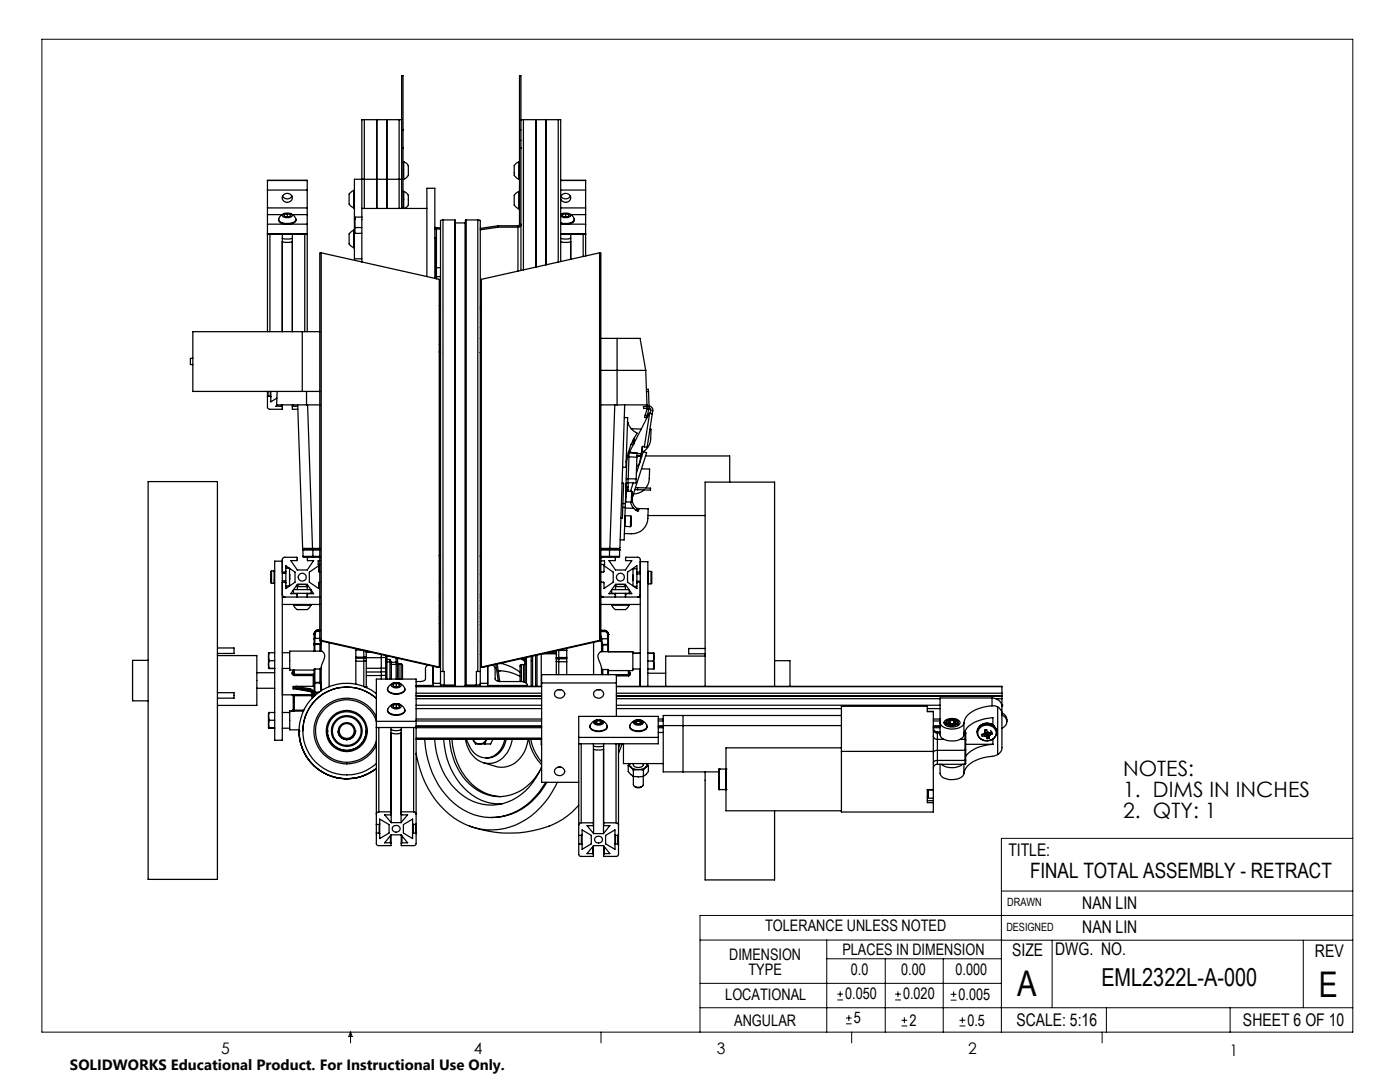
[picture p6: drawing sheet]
<svg xmlns="http://www.w3.org/2000/svg" width="279mm" height="216mm" viewBox="0 0 279 216" stroke-linecap="round" stroke-linejoin="round" font-family="sans-serif">
<g fill="none" stroke="#000" stroke-width=".2">
<path d="M8.4 7.8h261.6v198.2h-261.6zM199.8 177.8h70.2M270 167.3h-70.2v38.7M139.7 187.6h60.2M139.7 196.2h60.1M165 187.6v18.4M165 191.3h34.8M167.1 199.5h1.1M167.1 198.4h1.1M167.7 197.8v1.1M176.7 191.3v14.7M178.6 199.5h1.2"/>
<path d="M178.6 198.4h1.2M179.2 197.8v1.1M188.2 191.3v14.7M189.7 199.6h1.2M189.7 198.4h1.2M190.3 197.8v1.2M199.8 187.6h70.2M210 187.6v13.5M260.1 187.6v13.5M270 182.7h-130.3v23.3M70 206v2.1M70 206l.3 .8h-.7z"/>
<path d="M119.9 206v2.1M139.7 201.1h130.3M168.8 204.3h1.2M168.8 203.1h1.2M169.4 202.6v1.1M170 206v2.1M179.9 204.7h1.2M179.9 203.6h1.2M180.5 203v1.2M191.5 204.7h1.2M191.5 203.6h1.2M192.1 203v1.2"/>
<path d="M220 206v2.1M220.8 201.1v4.9M245.5 201.1v4.9"/>
</g>
<g fill="none" stroke="#000" stroke-width=".25">
<path d="M53.4 36v1.9M53.4 36h7.9M53.4 37.9v3.6M53.4 37.9h7.9M56.4 39.1a1.08 1.08 0 0 0 1.9 0M56.6 38.9a.93 .93 0 0 1 1.5 0 .93 .93 0 0 1-.5 1.4 .91 .91 0 0 1-1.1-.3 .91 .91 0 0 1 .1-1.1zM61.3 36v1.9M61.3 37.9v3.6M70.6 38l-.4 .2a1.08 1.08 0 0 0-.5 1.2 1.93 1.93 0 0 0 .2 1.6l.7 .5M70.6 38v3.5M70.6 38h.1M72.7 23.9h-.5v17.7"/>
<path d="M72.7 23.9h7M72.7 23.9v17.7M75.2 23.9v17.7M77.2 23.9v17.7M79.7 23.9h.5M79.7 23.9v17.7M80.2 35.8h-9.5v15.8h1.5M80.2 29.5h.2M80.2 25.9h.2M80.4 32.3h.2M80.4 35.7h.2M80.4 38.2h.2"/>
<path d="M80.6 32.3l.3 .1a1.25 1.25 0 0 1 .6 1.5v.4a1.19 1.19 0 0 1-.9 1.4M80.6 38.2l.3 .1a1.27 1.27 0 0 1 .6 1.6v.3a1.19 1.19 0 0 1-.7 1.4M80.6 32.3v3.4M80.6 38.2v3.4M103.5 32.3l-.3 .2a1.16 1.16 0 0 0-.6 1.3v.4a1.3 1.3 0 0 0 .9 1.5M103.5 38.2l-.3 .2a1.06 1.06 0 0 0-.6 1.3v.3a1.35 1.35 0 0 0 .9 1.7M103.5 32.3v3.4M103.5 38.2v3.5M103.5 32.3h.2M103.5 35.7h.2M103.5 38.2h.2M103.7 29.5h.3"/>
<path d="M103.7 25.9h.3M104 23.9h.5M104.5 23.9h6.9M104.5 23.9v30M106.9 23.9v29.4M107 23.9v29.4M108.9 23.9v28.9M109 23.9v28.9M111.4 23.9h.5v28.3M111.4 23.9v28.4M111.9 39.2a1.02 1.02 0 0 1 1.2-.6 1.02 1.02 0 0 1 .8 1.1 1.05 1.05 0 0 1-1 .7 1.05 1.05 0 0 1-1-.7M111.9 36h5"/>
<path d="M111.9 37.9h5M111.9 39.1a1.08 1.08 0 0 0 1.9 0M116.9 36v1.9M116.9 37.9v3.6M53.4 44.7v2M53.4 41.5v1.3M53.4 41.5h7.9M53.4 42.8v1.9M53.4 46.7v19.5M53.4 44.7h7.9M53.4 46.7h7.9M53.4 42.8h2.9"/>
<path d="M53.9 46.7v19.5M55.6 43.8v.1a1.57 1.57 0 0 0 1.7 .8h.5a1.35 1.35 0 0 0 1.3-.8v-.1M56.3 47.6l.6 .1 1.4-.1M56.3 48.2l.6 .2 1.4-.2M56.3 42.9a1.45 1.45 0 0 1 2 0 1.22 1.22 0 0 1-2 .2zM56.3 46.7v19.5M56.7 42.8l.6-.1 .7 .1v.3l-.7 .2-.6-.2zM56.8 42.6a1.4 1.4 0 0 0-1.1 1.4 2.64 2.64 0 0 0 3.3 0 1.48 1.48 0 0 0-1.1-1.4M57.3 43.3h.1M57.3 43.3h-.1M57.3 42.7v.6M58.3 46.7v19.5"/>
<path d="M58.4 42.8h2.9M60.8 46.7v19.5M61.3 44.7v2M61.3 41.5v1.3M61.3 42.8v1.9M61.3 46.7v19.5M64.1 50.4l23.6 5.3v77.4M64.1 50.4v77.4M64.1 50.4l-.3 .1v77.3M70.6 45.9l-.4 .2a1.08 1.08 0 0 0-.5 1.2 1.93 1.93 0 0 0 .2 1.6l.7 .5M70.6 45.9v3.5M70.6 45.9h.1"/>
<path d="M70.6 49.4h.1M70.6 41.5h.1M70.7 43.7h.1M70.8 45.4v1.2h1.4M70.8 45.4h1.4M72.2 43.3v9M72.2 41.6v1.7M72.2 43.3h-1.4v2.1M72.2 41.6h13M80.2 41.6v-26.5h.2v26.5M85.2 55.2v-17.6h1.6v18M86.8 47.5h.2"/>
<path d="M86.8 45.4l1.1 .1M86.8 45.6l.3 .1M87 47.5v8.1M87 47.5h.1M87.1 45.7v9.9M87.1 53.4h.8M87.1 45.7h.8M87.9 55.2h-.8M88.4 43.9l-.5 .1v92.9M88.4 43.9h2.3M88.4 43.9v90.1M90.7 43.9h.1l.1 93"/>
<path d="M90.7 43.9v92.8M90.8 44.4l2.1 .1M92.9 44.5v92.4M92.9 44.4v.1M93 43.9h-.1v92.9l1.3 .1h-.3M93 43.9v92.8M93 43.9h2.4M95.4 43.9l.4 .1v92.9M95.4 43.9v90.1M99.4 45.3l-3.6 .6M99.4 45v.3M99.4 45h4"/>
<path d="M99.4 45l-3.6 .6M103.4 45v9.1M103.5 41.7h.2M103.7 44.8h.3a.55 .55 0 0 1-.6 .5h-4M103.7 44.8l-.1 .2h-.2M103.7 44.8v-29.7h.3v38.9M111.9 47.6l.5 .1 1.5-.1M111.9 48.2l.5 .2 1.5-.2M111.9 42.9a1.37 1.37 0 0 1 2 0 1.22 1.22 0 0 1-2 .2v-.1M111.9 41.5h5M111.9 44.7h5M111.9 46.7h5"/>
<path d="M112.3 42.8l.6-.1 .6 .1v.3l-.6 .2-.6-.2zM112.4 42.6l-.5 .2M112.9 43.3h.1M112.9 43.3h-.1M112.9 42.7v.6M113.4 42.6a1.48 1.48 0 0 1 1.2 1.4 2.6 2.6 0 0 1-2.7 .4M113.9 48.2v3.6M113.9 46.7v5.1M113.9 42.8h3M114.6 43.8a.74 .74 0 0 1-.8 .8l-.9 .1-1-.1M116.4 46.7v4.5M116.9 44.7v2"/>
<path d="M116.9 41.5v1.3M116.9 42.8v1.9M116.9 46.7v4.4M119.7 50.4v77.4M119.7 50.4l-23.6 5.3v77.4M119.7 50.4l.2 .1v77.3M38.5 71.5h-.5v1.2h.5M53.4 78.1v3.2l.2 .3 2.7 .1v-.9M53.5 79.1l-.1 .1M53.5 79.1h.4M53.5 78.1v1M53.9 79.1l.1 .1"/>
<path d="M53.9 78.1v1M54 78.1v2.1l1.2-.8M55.3 78.1l-.1 2.7h6M60.3 66.2v11.9M61.2 78.1v2.7M63.8 66.2h-25.3v11.9h25.3M87.7 70.2l.2 .2M87.7 68.7h.2M87.7 61h.2M95.8 65.4h.3M95.8 61.7h.3M95.8 61.2h.3"/>
<path d="M95.8 67.5h.3M96.1 70.2l-.3 .2M119.9 73.9h9M119.9 67.5h3.3M123.2 67.5h4.5l1.2 6.4M123.2 67.5v13.3M128.9 73.9l.2 6.9M129 77.7h.4v.4M129 78.1h.4M129.4 78.1l.1 3.6-.3 1.2M29.6 96.1h13.8v79.4h-13.8zM55.3 80.8l-.2 .3h1.1"/>
<path d="M56.2 81.1l.1 .1M56.2 80.8v.3M58.3 80.8v.9h1.1M58.5 81.1l-.2 .1M58.5 81.1h.9M58.5 80.8v.3M59.4 80.8l1.1 28.9M61.2 80.8h2.6M61.4 80.8l1 28.6M119.9 80.8h3.3M122.7 80.8l-1 28.6M123.2 80.8h5.9"/>
<path d="M124.1 96.4h.4l-.3 7h-.3M124.6 83.3h.7l-.4 9.9h-.7M124.7 80.8l-1.1 28.9M124.9 97.6h.4M124.9 97.2l.4 .1M124.9 97l.1 .1M125 98l-.1 2.2M125 98h1M125 98l-.1 .1M125 96.5v.6M125 95.5h.4M125 97.1h.3"/>
<path d="M125.1 91.5l-.3 9M125.2 91.2h.3M125.3 96.3l-.2 .1-.2 .3M125.3 84.6l.1-.3h-.2a3.8 3.8 0 0 0 1.9 2.1 13.9 13.9 0 0 0-2.1 5.9M125.4 95.5l-.1 .8M125.4 90.3l.2 .1M125.4 96.3l-.1 1.7M125.4 95.5l1.6 .1M125.5 91.2l-.1 4.3M125.5 91.2h1.6M125.6 90.4l-.1 .8M125.6 90.4h1.5v.8"/>
<path d="M125.6 90.2v.2zM125.6 90.2l1.3 .2M125.9 88.7h.5M126 85.5l2 .1M126 98v2.2M126 98l.2 .5-.1 1.6-.1 .1M126.2 98.9l.1 .1M126.3 99a2.21 2.21 0 0 0 .8 2.5M126.4 96.3l-.6 1.7M126.4 87.6v1.1M126.4 88.7l-.8 1.5M126.5 87.5v1.1l-.1 .1"/>
<path d="M126.7 97.7h.5M126.8 97.3h.4M127 95.6l-.1 .8-1.6-.1M127.1 90.9l.8 .2M127.1 91.2l-.1 4.4M127.1 90.5l.9 .1M127.2 97.3l2.6 .1v.4l-2.6-.1M127.2 97.3v.4M127.9 91.1h.1M127.9 91.1a1.91 1.91 0 0 1-.8 1.9h-.1M128 90.6l-.1 .5M128 93.6h1.6a5 5 0 0 1-.7 3.8"/>
<path d="M128.2 89.2l-.1 .8 .3 .1M128.4 90.1l.6 .2-2.7 8.7M128.4 90.1l-1.4 4.3M128.6 97.8a3.4 3.4 0 0 1-2.2 .8M128.6 89.1h-.4l-.2 1.5M128.8 82.8l-.1 .5 .3 .1 .2-.5M128.8 82.8l.4 .1M128.9 91h16.7v5.2M129.1 81.1h-.7v.4h.8M129.1 80.8l.1 .8M129.2 81.6h.1M129.2 81.6l-.4 1.2"/>
<path d="M129.5 81a.8 .8 0 0 1 .8 1l-.1 .6M129.5 81.4l.4 .3-.1 .8M129.6 82.5l.6 .1M129.6 82.5l-3.1 6M129.6 82.5l-1 6.6M129.7 85.7h.2a5 5 0 0 1-.6 3.6l-.9 .8M130.2 82.6l-1 6.7-.6-.2M54.2 113.9l-.2 .2v2.2l.2 .1M54.2 113.9v2.5M54.2 113.9h.5M54.2 116.4h.5M54.7 113.9v2.5"/>
<path d="M54.7 113.9l.1 .2M54.8 116.3l-.1 .1M56.3 116.2h.6l.1 .1M56.3 118.6l.2 .4 .3 .1M56.3 114.4h.7M56.3 115.9h.7M56.3 119.1h7.5M57 114v2.3M57 114l-.1 .2h-.6M57 113.4h.7M57 114v-1.1l1.9 1.3v2l-1.9 1.2v-1.1M57.8 114.7v.9"/>
<path d="M57.8 113.4v3.5h-.8M58.6 117.7v.7h3.5v-.7M58.6 117.7h3.5M59.3 118.6l-1.3-.1 1.3-1.9h2l1.3 1.9h-1.2l-.1 .6M59.3 117.1l.2-.5h1.6l.2 .5M59.3 117.1h2M59.3 117.1v.6M59.3 118.4v.7M60.5 111h1.9M60.5 111l.1 .2h.9M60.5 109.7h1.9M60.5 109.7h.1"/>
<path d="M60.5 109.7v1.3M60.6 109.6h1.8M60.6 109.6l-.1 .1M60.7 109.4h1.7M60.7 109.4l-.2 .3M60.7 109.4l-.1 .2M61.3 117.1v.6M61.3 118.4v.7M61.5 111.2h-.2l.1 .7h1.2l-1.3 1.8h-2l-1.3-1.8h1.2v-.7h-2.5l-.4 .4v36.1h-1.5v-35.7h1.5M61.5 111.2h2.3M62.4 109.4v.2M62.4 109.4h1.4"/>
<path d="M62.4 111v.2M62.4 109.6v.1M62.4 109.7v1.3M62.4 109.6h1.4M62.4 111h1.4M62.4 109.7h1.4M63.8 111.9h-.3v.7h.3M63.8 114.2l-.2-.1v-1.2l-1.9 1.3v2l1.9 1.2v-1.2h.2M87.7 110.8l.2 .2M87.7 116.3h.2M87.7 119.9h.2M87.7 119.1h.2"/>
<path d="M87.7 118.6h.2M95.8 116.3h.3M95.8 119.9h.3M95.8 119.1h.3M95.8 118.6h.3M96.1 110.8l-.3 .2M119.9 111.9h.7v.7h-.7M119.9 118.9l.4 .2M119.9 114.2l.6-.1v-1.2l1.9 1.3v2l-1.9 1.2v-1.2h-.6M119.9 111.2h2.8M119.9 109.6h1.7M119.9 119.1h7.9"/>
<path d="M119.9 111h1.7M119.9 109.7h1.7M119.9 109.4h1.8M120.3 111.2l-.4 .2M121.6 111h2M121.6 111v.2M121.6 109.6v.1M121.6 109.6h1.9M121.6 109.7v1.3M121.7 109.4h1.6M121.7 109.4v.2M122.1 117.7v.7h3.5v-.7"/>
<path d="M122.1 117.7h3.5M122.7 111.2l.1 .1-.1 .6h-1.2l1.3 1.8h2l1.3-1.8h-1.2v-.7h2.5l.4 .4v25.3M122.8 117.1h2M122.8 117.1l.2-.5h1.6l.2 .5M122.8 117.1v.6M122.8 118.4v.7M123.3 109.4l.3 .3v1.3M123.3 109.4l.2 .2M123.5 109.6l.1 .1h-2M123.6 111l-.1 .2h-.8M123.6 109.7h.1M124.3 101.2h.5"/>
<path d="M124.3 100.5h.5M124.6 105h.1M124.7 105l1.1 .1M124.8 102.9l-.1 2.1M124.8 102.9h1.1M124.8 102.9h-.1M124.8 101.2l-.2 6.5h-.8M124.8 101.4h1.7M124.8 100.5v.7M124.8 100.1l.1 .1M124.8 117.1v.6M124.8 118.4v.7"/>
<path d="M124.8 118.6l.1-.1h1.2l-1.3-1.9h-2l-1.3 1.9h1.2l.1 .6M124.9 100.2h1.1M125.8 100.2l.5 1 .6 .6M125.9 102.9l.1 .2v1.5l-.2 .5M125.9 102.9l-.1 2.2M126.3 114.8v.9M126.5 117h.6M127.1 101.5l.4 .2-.2 .4-.4-.3M127.1 101.5h2.3a4.7 4.7 0 0 1-1.1 4.2 4.2 4.2 0 0 1-3.7 .8M127.1 114v2.3M127.1 113.5h-.8v3.4M127.1 114l.1 .2h.6"/>
<path d="M127.1 116h.7M127.1 114.5h.7M127.1 101.5l-.2 .3M127.1 114v-1.1l-1.9 1.3v2l1.9 1.2v-1.1M127.8 116.2h-.6l-.1 .1M127.8 118.6l-.2 .4-.3 .1M127.8 112.1h1.5v24.8M129.3 116.4l.1 .1M129.3 102.9h11.4M129.4 114v2.5M129.4 116.5h.5M129.4 114h.5"/>
<path d="M129.4 114l-.1 .1M129.9 114l.2 .1v2.3l-.2 .1M129.9 114v2.5M29.6 131.8h-3.1v8h3.1M43.4 129.3h3.3v1.1h-3.3M43.4 138.2h3.3v1.1h-3.3M43.4 130.8h7.9v10h-7.9M51.3 137.3h3.5M51.3 134.2h3.5M53.6 131v1.6M53.6 132.6l.1 .8h-.1M53.6 132.6v.8"/>
<path d="M53.6 133.4h1.2M53.6 131l.1 .8M53.7 130.2l-.1 .8M53.7 131.8l-.1 .8M53.7 131.8h1.1M54.8 130.2h-1.2v.8M56.3 133.4h1.5M56.3 130.2h1.5M56.3 138.6h2M56.3 120.6h7.5M56.4 133.4v5.2M58.3 138.6l.2 .3"/>
<path d="M58.3 134.4l.4 .4M58.3 138.6h.1M58.5 134.3l.2 .2M58.5 134l-.2 .1v.3M58.5 134.3l-.2 .1M58.5 133.7v.6M58.5 138.9v2.7M58.6 137.1l-.1-.2v.6l.1-.2M58.6 137.3l3.2 .7M58.6 137.1l3.1 .6M58.6 137.3l3.1 .6M58.6 120.8l.2 .3a1.12 1.12 0 0 0 1.3 .5h.4a1.25 1.25 0 0 0 1.6-.8"/>
<path d="M58.6 120.8h3.5M58.6 120.6v.2M58.7 138.6h-.4M58.7 134.5v.3M58.7 138.8l-.2 .1M58.7 138.6v.2M58.7 134.8h3.8M58.7 134.5h3.8M58.7 133.7v.8M58.7 138.8v2.9M58.7 138.8h3.6M58.7 138.6h3.6"/>
<path d="M59.1 136.9l-.5 .2M59.1 136.9h3.6M59.1 136.9l2.7 .5M61.7 137.9l.4 .1 .2 .3-.5-.3M61.7 137.7l.4 .1 .2 .3M61.7 137.9l.1 .1M61.7 137.7v.2M61.8 137.4l.4 .1 .2 .4M61.8 137.4l-.1 .3M62.1 120.6v.2M62.3 138.1v1.2M62.4 137.9l-.1 .2"/>
<path d="M62.4 137.9v1.2M62.5 134.8v2.1M62.5 134.5v.3M62.7 136.4v1.6M62.7 138l.1 .1M62.7 136.2h.1M62.7 136.2v.2M62.7 138.2h.1M62.7 138v.2M62.7 138.2v.7M62.7 128.7v1.2M62.7 128.4l.1 .1"/>
<path d="M62.7 128.4v.3M62.7 127.5v.9M62.7 126.5h.2M62.7 126.5v1M62.7 134.5h-.2M62.7 134.8h-.2M62.8 127.4l-.1 .1M62.8 136.3v1.8M62.8 136.3l-.1 .1M62.8 133.5h-.1v2.7M62.8 136.2v.1M62.8 133.5v2.7"/>
<path d="M62.8 138.1v.1M62.8 128.6l-.1 .1M62.8 128.5v.1M62.8 138.2v.6M62.8 128.6v1.3M62.8 127.4v1.1M62.8 138.2h.7M62.8 127.4h1M62.8 133.5h1.1M62.8 136.3h1.1M62.8 136.2h1.1M62.8 128.6h1.1"/>
<path d="M62.8 128.5h1.1M62.8 138.1h.9M62.9 126.5v.9M63.5 125.7a.85 .85 0 0 0-.8 .8M63.5 125.9l-.4 .1-.2 .5M63.5 125.7a.83 .83 0 0 0-.8 .8M63.5 125.7v.2M63.5 125.7h.1M63.5 125.7h.3M63.5 125.9h.3M63.8 127.8l23.3 5.3h.6M63.9 136.3h.1"/>
<path d="M63.9 136.2h.2l-.1 .1M63.9 136.2v.1M63.9 133.5v2.7M63.9 128.5v.1M63.9 128.6v1.3M64 136.3v.1M64 128.4h.1l-.2 .2M64 128.4l-.1 .1M64 128.2v.2M64 136.4v1.5M64 127.9v.3M64.1 136.3v1.5"/>
<path d="M64.1 128.2v1.7M64.1 136.3l-.1 .1M64.1 133.3l-.2 .2M64.1 128.2h-.1M64.1 127.8l23.6 5.3M64.1 127.9v.3M64.1 127.8h-.3M64.2 130a.99 .99 0 0 1 .5 1.3 8.7 8.7 0 0 0-.6 4.6v.4M64.2 129.9h-6.4v3.8h4.9M65.7 128.3v8.7M71 129.7v1.4M71 131.9v4.6"/>
<path d="M71 131.3v.6M71 131.1h2.1M71 129.5v.2M71 131.1v.2M71 131.3h1.6M71 129.7h1M72.6 129.8v1.6M72.6 131.4v5.6M72.6 131.4h.5M72.7 137h.4M73.1 129.9v1.2M73.1 131.9v5.1"/>
<path d="M73.1 137h.1M73.1 131.4v.5M73.1 137.1v.1M73.1 133.3h3M73.1 130.1h1M73.1 131.9h-2.1M73.1 131.1v.3M73.1 134.1h3M73.1 134.8h3M75.1 138.4a9.5 9.5 0 0 0-12.9 1 9.5 9.5 0 0 0 0 12.9 9.5 9.5 0 0 0 12.9 1.1M76.1 130.6v2.7M76.1 134.1v.7"/>
<path d="M76.1 134.8v.7M76.1 133.3h.9M76.1 134.1h.9M76.1 133.3v.8M76.1 134.8h.9M77 131.2v2.1M77 134.1v.7M77 134.8v.7M77 131.9l.2 .2M77 130.8v.4M77 131.6h.2M77 131.2h-3.9"/>
<path d="M77 133.3v.8M77.2 131.6v.5M77.2 132.1v3.4M77.2 130.8v.8M77.2 132.1h.6M77.2 131.6h.6M77.3 137.5a1.67 1.67 0 0 0 2.2 1l.4-.1a.97 .97 0 0 0 .9-.9M77.8 132.1l.3 .2M77.8 131.6v.5M77.8 131.6l.3 .6M77.8 132.1v3.4M78.1 132.2v3.3"/>
<path d="M78.1 132.6h1M78.1 132.2h1M78.2 136.5l.9-.3a.76 .76 0 0 1 .9 .6 1.26 1.26 0 0 1-1.9 0zM78.5 136.5l.6-.2 .6 .2v.4l-.6 .2-.6-.2zM78.9 136.2a1.57 1.57 0 0 0-1.5 1.5 2.34 2.34 0 0 0 3.4 0 1.57 1.57 0 0 0-1.5-1.5M79.1 132.6l.2 .1M79.1 132.2v.4M79.1 132.2h.2M79.1 132.6v2.9M79.1 131.3v.9M79.1 136.3v.6M79.1 136.9l-.3 .1"/>
<path d="M79.1 136.9l.2 .1M79.3 132.2l.3 .3M79.3 132.7v2.8M79.3 132.2v.5M79.3 131.3v.9M79.6 132.5v3M79.6 132.5h.4M80 132.5l.3 .2v2.8M80 132.5v3M83 138.9h25.1M83 136.9h25.1M83 139.4h25.1"/>
<path d="M83 138.3h25.1M83 137h25.1M83 136.8h3.4M83 138.8h25.1M85.4 132.7v.1M85.5 132.7l-.3 .2-.3 .4v2.2a.92 .92 0 0 1-1 .5h-.9M86.4 136.3h1.5M86.4 132.9v4M87.7 121.4h.2M87.7 123.4h.2M87.7 123h.2M87.7 128h.2"/>
<path d="M87.7 122.3h.2M87.7 124.4h.2M87.7 120.9h.2M87.9 134h.8v2.7M87.9 136.7h.8M88.7 136.7v.2M90.7 136.7h.1M90.7 136.7h-2l.2 .2M90.8 136.8l-1.2 .1h.3M93 136.7h-.1M93 136.7h2.1l-.2 .2M95.1 136.7h.7"/>
<path d="M95.1 136.7v.2M95.8 123h.3M95.8 134h-.7v2.7M95.8 122.3h.3M95.8 120.9h.3M95.8 125.7h.3M95.8 124.7h.3M95.8 121.4h.3M95.8 123.4h.3M95.8 136.3h1.5M95.8 128h.3M95.8 124.1h.3"/>
<path d="M97.3 132.9v4M97.3 136.8h8M98.2 132.7l.5 .3 .1 .3v2.2a.92 .92 0 0 0 1 .5h4a1.27 1.27 0 0 1 1.5 .7M98.4 132.7v.1M99 132.6l.4 3.4M99.2 132.5l.5 3.5M99.7 132.4h.5M99.9 132.4a10 10 0 0 1 3.9 1.7M99.9 133.8h-.5a8.4 8.4 0 0 1 4.4 1.2M104 131.4l.8 .6M104.1 132.6l-.3 .2v3.2M104.1 132.6v3.4"/>
<path d="M104.1 132.6h.4M104.1 131.4l.7 .4M104.5 132.6v3.5M104.8 132.3l-.3 .3M104.8 131.2v5M105.1 131.2v5.1M105.3 136.7v.2M106 131v5.9M106.3 130.9v6M106.9 130.8v6.1M107.2 130.7v6.2M108 130.5v6.4"/>
<path d="M108.1 136.3h14.9M108.3 130.5h2.7M109.3 130.2h1.7M110.8 138a1.02 1.02 0 0 1 1.2-.4 1.02 1.02 0 0 1 .6 1.1 1 1 0 0 1-1.2 .6 1 1 0 0 1-.6-1.3zM111 129.9v1.3M111 132v2.6M111 131.5v.5M111 132h.5M111 131.2v.3M111.4 137.6h.5M111.4 129.8h1.7M111.5 129.8v2.2"/>
<path d="M111.5 129.8h.1M111.5 132v2.6M111.5 132h1.6M113.1 129.8v1.4M113.1 132v2.6M113.1 131.4v.6M113.1 131.2h-2.1M113.1 129.4v.4M113.1 131.2v.2M113.1 131.4l-2.1 .1M118.5 128.2v6.4M118.8 137.8a.92 .92 0 0 1 1.5 .1 .92 .92 0 0 1-.6 1.4 .88 .88 0 0 1-1.1-.3 .88 .88 0 0 1 .2-1.2z"/>
<path d="M119.2 137.6h.5M119.7 127.8l-23.6 5.3M119.7 127.8h.2M119.9 126.9l.2 .5M119.9 125.8h.7M119.9 127.8l-23.3 5.3h-.5M119.9 120.6h7.9M119.9 126h.7M120 127.5v-.1l.1 .9M120.1 128.3v1.7M120.1 133.5l.2 .1M120.1 128.3h.1"/>
<path d="M120.1 127.5h.1M120.1 127.5l.1 .8M120.1 127.5h1.2M120.2 128.4l-.1 .2 .2 .1M120.2 128.4l.1 .2M120.2 128.3v.1M120.3 128.6v.1M120.3 133.6v1M120.3 128.7v1.3M120.3 128.6h1M120.3 133.6h1M120.3 128.7h1"/>
<path d="M120.6 125.8a.78 .78 0 0 1 .8 .8M120.6 126l.4 .1 .2 .5M120.6 125.8v.2M120.6 125.8h.2a.82 .82 0 0 1 .6 .8M120.6 125.8h.1M121.2 126.6h.2M121.2 126.6v.9M121.3 127.5l.1 .1M121.3 133.6h.1v1M121.3 128.7l.1 .1M121.3 128.6v.1M121.3 133.6v1"/>
<path d="M121.3 128.7v1.3M121.3 127.5v1.1M121.4 133.8h4.9v-3.8h-6.4a1.18 1.18 0 0 0-.3 1.8l.5 1.5v1.3M121.4 128.8v1.2M121.4 128.6h-.1M121.4 128.6v.2M121.4 127.6v1M121.4 126.6h.1M121.4 126.6v1M122.1 120.8l.2 .3a1.12 1.12 0 0 0 1.3 .5h.4a1.25 1.25 0 0 0 1.6-.8M122.1 120.8h3.5M122.1 120.6v.2"/>
<path d="M123 136.9l77 .1M123 138.9h77M123 134.6v8.3M123 139.4h64.6M123 138.3h77M123 137h77M123 138.8h77M123 134.9h2.4M125.4 134.6v.3M125.4 134.6h-17.3v21.5h7.4M125.4 133.8v.8M125.6 120.6v.2"/>
<path d="M125.6 134.4l-.2 .2M125.6 134.4l.2 .1M125.6 134.3l.2 .1M125.6 134.1l.2 .3M125.6 133.8v.6M125.8 134.5l-.2 .3-.2 .1M125.8 134.4v.1M126.3 130.4h1.5M126.3 133.5h1.5M127.7 133.5v3.4M129.3 130.4h1.2M129.3 134.3h3.6"/>
<path d="M129.3 131.9h1.1M130.4 131.9l.1 .8M130.5 131.1l-.1 .8M130.5 131.1v1.6M130.5 132.7l-.1 .8M130.5 130.4h-.1l.1 .7M130.5 130.4v.7M130.5 132.7v.8h-1.2M140.7 129.4h-3.3v1.1h3.3M140.7 136.9v-40.7h13.9v40.7M140.7 130.9h-7.8v6M154.6 131.8h3.1v5.1"/>
<path d="M198 139.3h-10.4v4.8a1.63 1.63 0 0 0 1.7 1.3l1.1 .1a1.91 1.91 0 0 0 2-1.2M198 139.3a1.82 1.82 0 0 1 2 1.7M198 139.3v1.5M198.8 139.4h1.2M200 138.8v.1M200 137v1.8M200 138.9v1.8M53.6 142.9l.1 .8M53.6 142.9v1.6M53.6 144.5l.1 .8h-.1M53.6 144.5v.8M53.6 145.3h1.2"/>
<path d="M53.7 143.7l-.1 .8M53.7 142.2l-.1 .7M53.7 143.7h1.1M54.8 142.2h-1.2v.7M56.3 145.3h1.5M56.3 142.2h1.5M58.3 141.9h-.5v3.7h1.9M58.3 141.9h.4M58.3 141.9h.1M58.5 141.6l-.2 .3M58.5 141.6l.2 .1M58.7 141.7v.2"/>
<path d="M58.7 141.9h1.8M58.7 141.7h1.9M59.7 145.9h.1M59.7 145.9a9.5 9.5 0 0 0 5.4 8.5 9.5 9.5 0 0 0 10-1M60.4 145.9a8.8 8.8 0 0 1 5.3-8 8.8 8.8 0 0 1 9.4 1.5 8.8 8.8 0 0 0-12.2 .4 8.8 8.8 0 0 0 0 12.2 8.8 8.8 0 0 0 12.2 .4M65.3 145.9h.1M65.3 145.9a3.9 3.9 0 0 0 3.9 3.9M67.5 145.9a1.69 1.69 0 0 0 1.7 1.7M67.5 145.9h.1M70.9 145.9h.1M70.9 145.9a1.69 1.69 0 0 1-1.7 1.7M70.9 145.9a1.75 1.75 0 0 1-1.7 1.7"/>
<path d="M73.1 145.9h.1M73.1 145.9a3.9 3.9 0 0 1-3.9 3.9M75.1 143.9a6.2 6.2 0 0 0-9.6-3.1 6.2 6.2 0 0 0 0 10.1 6.2 6.2 0 0 0 9.6-3M75.1 143a6.6 6.6 0 0 0-10-2.2 6.6 6.6 0 0 0 0 10.2 6.6 6.6 0 0 0 10-2.3M75.1 145.2h33M75.1 143.9h7.9M75.6 145.2v16.8M77.3 141.7a1.67 1.67 0 0 0 2.2 1l.4-.1a1.05 1.05 0 0 0 .9-.9M78 145.2v17.3l-1.2 .1 1.3 1.5M78 145.6l1.1 .2 1-.2M78.2 140.7l.9-.3a.76 .76 0 0 1 .9 .6 1.26 1.26 0 0 1-1.9 0zM78.5 140.7l.6-.2 .6 .2v.4l-.6 .2-.6-.2z"/>
<path d="M78.9 140.4a1.57 1.57 0 0 0-1.5 1.6 2.43 2.43 0 0 0 3.4 0 1.57 1.57 0 0 0-1.5-1.6M79.1 141.1l-.3 .1M79.1 141.1l.2 .1M79.1 140.5v.6M80 146.3v17.8M80.1 145.2v17.3l1.3 .1-1.4 1.5M80.1 146.3l-1 .1-1-.1v17.8M82.6 145.2v16.8M83 150.3a18.8 18.8 0 0 0 9.6 14.1 13.1 13.1 0 0 0 16.1-4.3l1.5-2.2 1-1.8M83 144.9h25.1M83 147.5h25.1M83 140.7h25.1"/>
<path d="M83 143.5h25.1M83 143.9h25.1M83 141.4h25.1M83 147.3h25.1M84.7 147.5a17.9 17.9 0 0 0 6.8 13.5 11.4 11.4 0 0 0 16.1-2.9l1.3-2M86.7 147.5a14.1 14.1 0 0 0 7.6 12.4 10.1 10.1 0 0 0 12.7-4.7l1.1-2.2M88.5 147.5a14.1 14.1 0 0 0 7.5 12.2 8.8 8.8 0 0 0 4.2 .7M89.7 147.5a13 13 0 0 0 5.7 10.2 8.6 8.6 0 0 0 11.2-2.3l1.1-1.6M90.2 147.5a12.2 12.2 0 0 0 7.4 11l2.3 .5M92.9 147.5a5.3 5.3 0 0 0 4.3 4.8 4.9 4.9 0 0 0 4.9-4.3l.1-.5M93.1 147.5a5.9 5.9 0 0 0 2.3 3.3 3.6 3.6 0 0 0 5.1-2.3l.3-1M94.4 147.5a1.58 1.58 0 0 0 1.3 .9h-.8z"/>
<path d="M95.7 148.4a1.7 1.7 0 0 0 1.4-.9l-.3 .9M95.7 148.4h1.1M98.4 147.5l-.5 .9h-1.1M101 147.5a4.1 4.1 0 0 1-4 3.7M105.4 147.5a6.3 6.3 0 0 1-4.1 5.4 4.1 4.1 0 0 1-2.4 0l-2.5-.7M105.5 147.5a9.6 9.6 0 0 0 2.6 5.1M105.9 147.5a9.2 9.2 0 0 0 2.2 4.5M108 147.5l.1 1.1M109.1 156.1a12.7 12.7 0 0 1-11.1 7M110.8 153.5a1.02 1.02 0 0 1 1.2-.4 1.02 1.02 0 0 1 .6 1.1 1 1 0 0 1-1.2 .5 1 1 0 0 1-.6-1.2zM111.4 153.1h.5M115.5 148.4h15.9v-5.5h-15.9l.1 27.8 .2 .2h2.6v-2.1"/>
<path d="M115.5 147.1h15.9M116 148.4v15.8M117.7 145v.1a2.06 2.06 0 0 0 2.6 .7 .9 .9 0 0 0 .9-.8M118.4 148.8l1.1 .2 1-.1M118.4 148.4l.1 17.9M118.5 149.5l.5 .1 1.5-.1M118.5 144l.5-.3h.6a.64 .64 0 0 1 .8 .7 1.33 1.33 0 0 1-1.9-.2zM119.1 144.4h.7M119.1 143.8h.7M119.1 143.8l-.4 .4 .4 .3h.7l.4-.3-.4-.4M119.1 144.4v.1M119.1 143.8v.6"/>
<path d="M119.3 143.7a1.5 1.5 0 0 0-1.5 1.5 2.34 2.34 0 0 0 3.3 0 1.57 1.57 0 0 0-1.5-1.5M119.8 144.4v.1M119.8 143.8v.6M120.4 149.5v16.8M120.5 148.4v16.3h1.2l-1.3 1.6M122.9 148.4v15.8M123 140.7h64.6M123 141.4h44.9M123.4 148.4v22.2l-.3 .3h-2.6v-2.1M123.7 148.4l-.3 .9M124.1 148.4l-.7 1.8M124.4 148.4v4h8"/>
<path d="M125.4 152.8v1.2l.5 .5a2.5 2.5 0 0 0 2.5 .4M125.4 152.8l.5 .3M125.7 144.9v.2a2.06 2.06 0 0 0 2.6 .7 .9 .9 0 0 0 .8-.9M125.7 152.4l-.3 .4M125.7 152.4v.4l.2 .3M125.9 153.1l.8 .4 .7 .1M125.9 153.1l.5 .6M126.4 152.4a.73 .73 0 0 0 1 .7 .73 .73 0 0 0 1-.7M126.4 153.7v2.9a1.22 1.22 0 0 0 2 0v-1.7M126.5 143.9a1.19 1.19 0 0 1 1.9 .4 1.36 1.36 0 0 1-2 0zM126.6 156.9l.7 .3 .9-.3M126.7 144.2a.88 .88 0 0 0 1.4 0"/>
<path d="M126.7 144.2l.2 .2M127 143.8h.7M127 143.8l-.3 .4M127 143.8l.4 .1 .3-.1M127 144.5h.1M127 144.5h.7M127 143.8v.7M127.3 143.7a1.51 1.51 0 0 0-1.6 1.5 2.43 2.43 0 0 0 3.4 0 1.57 1.57 0 0 0-1.6-1.5M127.4 153.6l1 .1M127.4 153.6l-1 .1M127.7 143.8l.4 .4M127.7 144.5h.1"/>
<path d="M127.7 143.8v.7M128.1 144.2l-.2 .2M128.4 153.7v1.2M128.9 153.1l-.5 .6M128.9 153.1l-.8 .4-.7 .1M129.4 152.8v1.2l-1 .9M129.4 152.8l-.3-.4v.4l-.2 .3M129.4 152.8l-.5 .3M131.4 146.2h1M131.4 144.9h1M131.4 143.5h1M131.4 145.2h1"/>
<path d="M131.4 143.9h1M132.4 144.8v9.2h11.1M132.4 144.8h35.5M136.3 142.8v11.2M140.7 154v21.6h13.9v-13.8M143.5 157.6h.1M143.5 153.5h.1M143.5 153.5v4.1M143.5 153.5h1.4M143.5 157.6h1.4M144.9 157.6h.1M144.9 153.5h.1"/>
<path d="M144.9 153.5v4.1M167.9 149.9v12.1h18.4v-1.8M167.9 149.2h-23v12.6h23M167.9 149.9h18.4M167.9 142.8h-35.5v2M185.1 142h1.2M185.1 157.6h1.2M185.1 159.3h1.2M185.1 159.8h1.2M185.1 141.4h2.5M185.3 157.6v1.4h-.2M186.3 145.2a.85 .85 0 0 0 .8 .8"/>
<path d="M186.3 149.9v7.7M186.3 157.6h-1.2v2.6h1.2M186.3 157.6h.1M186.3 157.6v1.7M186.3 159.8v.4M186.3 146.9a.73 .73 0 0 0 .8 .6M186.3 145.6a.73 .73 0 0 0 .8 .7M186.3 144.9h1.3M186.3 142v7.9M186.3 159.3v.5M186.3 142h-1.2v-1.1h-17.2v9M186.3 143.5h1.3"/>
<path d="M186.3 145.2h1.3M186.3 143.9h1.3M187.1 152.5a.78 .78 0 0 0-.8 .8M187.1 147.5v2.2M187.1 149.7l-.7 .2-.1 .2M187.1 151.7l-.5 .1-.3 .4M187.1 151.7v.8M187.1 146v.3M187.1 152.5h5.5M187.1 146h.5M187.1 147.5h1.3M187.1 149.7h5.5"/>
<path d="M187.1 146.3v1.2M187.1 149.7v2M187.1 151.7h5.5M187.1 146.3h.5M187.6 144.2v2.4a1.7 1.7 0 0 0 1.7 1.2 2.52 2.52 0 0 0 3.1-1.2M187.6 152.5v1.8a2.24 2.24 0 0 0 2.8 1.2 1.91 1.91 0 0 0 2-1.2M187.9 152.5a3.7 3.7 0 0 0 4.2 0M188.6 143.8a2.26 2.26 0 0 1 3 .3 1.24 1.24 0 0 1-1.5 1h-.4a1.02 1.02 0 0 1-1.2-1.1zM188.7 144.1v.6M188.7 144.7h.1M189 143.8a1.45 1.45 0 0 1 2.1 .2 1.24 1.24 0 0 1-1.8 .5l-.4-.4zM189.1 143.7l-.1 .1a.46 .46 0 0 0-.1 .7 1.74 1.74 0 0 0 2.3-.2v-.2l-.3-.4"/>
<path d="M189.3 144l.3 .4M189.3 144l.2 .3M189.6 143.7h.8M189.6 143.7l-.3 .3M189.6 144.4h.8M189.6 143.7l.4 .1 .4-.1M189.6 143.7v.7M190.4 143.7l.3 .3M190.4 143.7v.7M190.7 144l-.3 .4M190.7 144l-.2 .3M191.2 144.1v.6"/>
<path d="M191.2 144.7h.1M191.6 147.5h1M192.4 144.3v2.3M192.4 152.5v1.8M192.4 146.3h.2M192.5 146h.1M192.6 146l.1 .1v.3M192.6 147.5v2.2M192.6 147.5l.1 .2M192.6 146.3l.1 .1M192.6 151.7v.8M192.6 146v.3"/>
<path d="M192.6 146.3v1.2M192.6 149.7v2M192.7 151.7v.7l-.1 .1M192.7 147.7v1.9M192.7 149.6l-.1 .1M192.7 151.7h-.1M192.7 146.4v1.3M192.7 149.6v2.1M192.7 148.5h5.5M195 146.2a1.96 1.96 0 0 1 2-1.9 1.96 1.96 0 0 1 1.9 1.9M195.3 145.2a2.07 2.07 0 0 1 3.6 .7 1.94 1.94 0 0 1-1.9 1.9 1.94 1.94 0 0 1-2-1.8zM195.5 144.9a2.15 2.15 0 0 1 2.9 0"/>
<path d="M195.7 145.1a1.86 1.86 0 0 1 2-.3 1.86 1.86 0 0 1 1.1 1.7 1.89 1.89 0 0 1-2 1.3 1.89 1.89 0 0 1-1.7-1.6l.1-.4zM196.2 146.5l-.2 .4M196.4 146.5h-.5l.1 .4M196.4 146.5h.1M196.5 146.9h-.5M196.5 146.9h.1M196.5 146.9h.2M196.5 146.4v.5M196.6 146.4h.1M196.6 146.4l-.2 .1M196.6 146.2h.1M196.6 146.2v.2"/>
<path d="M196.6 146.2h.2M196.7 145.6l-.1 .6M196.7 145.8l-.1 .6M196.7 146.9h.1M196.7 146.9l.2 .1M196.8 146.2h.1M196.8 146.2l-.1 .7M196.8 146.2l.2 .2M196.9 147.1l.1 .3M196.9 147v.1M197 146.4l-.1 .6M197 146.4h.1"/>
<path d="M197 146.4l-.1 .7M197 146.4v.2M197 146.6v.8M197.1 146l.1 .2M197.1 146h.1M197.1 146h-.1a.29 .29 0 0 0-.2-.4 .29 .29 0 0 0-.3 .2 .29 .29 0 0 0 .1 .4M197.2 146.2l.2 .1a.32 .32 0 0 1 .4-.2 .32 .32 0 0 1 .2 .3M197.2 146.4h.1M197.2 146.4l.1 .6M197.2 146.4l.1 .5M197.2 146.2v.2M197.3 146.6h-.3"/>
<path d="M197.3 146.2l.1 .6M197.3 147l.1 .3-.4 .1M197.3 146.9v.1M197.4 146.8l-.1 .1M197.4 146.8h.1M197.5 146.2l.1 .4M197.6 146.6l-.2 .2M197.6 146.6h.1M197.7 145.7l.2 .4M197.8 146.1l.2 .3M198 140.8a6.7 6.7 0 0 0-5.3 2.5l-.3 1M198 140.8h.5l.6 .3"/>
<path d="M198 146.4l-.4 .2M198.2 148.5a7 7 0 0 0-5.5 2.4M198.2 144.6v-1.4a7.7 7.7 0 0 0-5.3 2.1l-.5 .9v.4M198.2 147.5v1M199.1 150.6l-.5 .2a9.6 9.6 0 0 0-5.6 2.1l-.5 .9-.1 .5M199.1 141.1a1.55 1.55 0 0 1 .9 1.4M199.1 141.1v9.5M200 141v8.2a1.55 1.55 0 0 1-.9 1.4M200 140.7v.3M200 142.7a1.38 1.38 0 0 1 .9 1.3 1.38 1.38 0 0 1-.9 1.3M200 142.2l.1 .1a1.54 1.54 0 0 1 .8 1.7M200 140.7h.1"/>
<path d="M75.1 166.2h.6M75.1 164.5h.6M75.6 162l-.3 .1-.2 .3M75.6 162h2.4M75.7 166.2l.1 .1M75.7 164.5v1.7M75.8 164.4l-.1 .1M75.8 163.4l1.8 1.1v1.7l-1.8 1.1zM77.9 168.2l.1 .1M77.9 168.2h-1.1l1.3-1.6h1.9l1.4 1.6h-1.2M77.9 166.8v1.4M78 166.6v2.1h-2.5l-.3-.1-.1-33.1h7.9v33.1l-.3 .1h-2.6v-2.1"/>
<path d="M78.1 164.1h1.9M78.5 164.9a.72 .72 0 0 1 1.1 0 .72 .72 0 0 1-.2 1.1 .71 .71 0 0 1-.9-.2 .71 .71 0 0 1 0-.9zM80.1 162h2.5M80.2 168.2l-.1 .1M80.2 166.8v1.4M80.5 164.5l1.8-1.1v3.9l-1.8-1.1zM82.3 164.4l.2 .1M82.5 166.2l-.2 .1M82.5 166.2h.4M82.5 164.5h.4M82.5 164.5v1.7M82.6 162l.2 .1 .2 .3"/>
<path d="M82.9 166.2l.1 .1M82.9 164.5v1.7M83 164.4l-.1 .1M115.5 160.7a16.1 16.1 0 0 1-10.5 5.3 22.8 22.8 0 0 1-11.3-1.2M115.5 168.4h.5M115.5 166.7h.5M116 164.2l-.4 .1-.1 .3M116 164.2h2.4M116 168.4l.2 .1M116 166.7v1.7M116.2 166.6l-.2 .1M116.2 165.6l1.8 1.1v1.7l-1.8 1.1z"/>
<path d="M118.3 170.3l.1 .1M118.3 170.3h-1.1l1.3-1.6h1.9l1.3 1.6h-1.1M118.3 168.9v1.4M118.4 164.6l-1.2 .1 1.3 1.6M118.5 166.3h1.9M118.9 167a.73 .73 0 0 1 1.1 .1 .73 .73 0 0 1-.3 1.1 .72 .72 0 0 1-.9-.2 .72 .72 0 0 1 .1-1zM120.5 164.2h2.4M120.6 170.3l-.1 .1M120.6 168.9v1.4M120.9 166.7l1.8-1.1v3.9l-1.8-1.1zM122.7 166.6l.1 .1M122.8 168.4l-.1 .1"/>
<path d="M122.8 166.7v1.7M122.8 168.4h.5M122.8 166.7h.5M122.9 164.2l.4 .1 .1 .3M123.3 168.4l.1 .1M123.3 166.7v1.7M123.4 166.6l-.1 .1"/>
<circle cx="60.3" cy="115.2" r=".8"/>
<circle cx="123.8" cy="115.2" r=".8"/>
<circle cx="69.2" cy="145.9" r="2.87"/>
<circle cx="69.2" cy="145.9" r="1.48"/>
<circle cx="69.2" cy="145.9" r="3.1"/>
<circle cx="69.2" cy="145.9" r="1.69"/>
<circle cx="69.2" cy="145.9" r="4.1"/>
<circle cx="69.2" cy="145.9" r="3.9"/>
</g>
<g font-size="7.1">
<text x="203" y="198.7">A</text>
<text x="263.2" y="198.9">E</text>
</g>
<text font-size="4.9" x="219.8" y="196.7">EML2322L-A-000</text>
<g font-size="4.2">
<text x="224.2" y="154.8">NOTES:</text>
<text x="224.2" y="158.9">1. DIMS IN INCHES</text>
<text x="224.2" y="163.1">2. QTY: 1</text>
<text x="205.6" y="175.1">FINAL TOTAL ASSEMBLY - RETRACT</text>
</g>
<g font-size="3.5">
<text x="201.2" y="170.7">TITLE:</text>
<text x="216" y="181.4">NAN LIN</text>
<text x="202" y="190.7">SIZE</text>
<text x="210.6" y="190.6">DWG. NO.</text>
<text x="216" y="186.2">NAN LIN</text>
<text x="262.4" y="190.9">REV</text>
<text x="202.9" y="204.6">SCALE: 5:16</text>
<text x="248.1" y="204.6">SHEET 6 OF 10</text>
</g>
<g font-size="3.2">
<text x="152.7" y="185.7">TOLERANCE UNLESS NOTED</text>
<text x="145.5" y="191.5">DIMENSION</text>
<text x="168.1" y="190.5">PLACES IN DIMENSION</text>
<text x="149.4" y="194.6">TYPE</text>
<text x="169.8" y="194.6">0.0</text>
<text x="179.8" y="194.6">0.00</text>
<text x="190.7" y="194.6">0.000</text>
<text x="144.7" y="199.6">LOCATIONAL</text>
<text x="168.7" y="199.4">0.050</text>
<text x="180.2" y="199.4">0.020</text>
<text x="191.3" y="199.5">0.005</text>
<text x="146.5" y="204.6">ANGULAR</text>
<text x="170.4" y="204.2">5</text>
<text x="181.5" y="204.6">2</text>
<text x="193.1" y="204.6">0.5</text>
<text x="44.2" y="210.4">5</text>
<text x="94.6" y="210.3">4</text>
<text x="143.1" y="210.4">3</text>
<text x="193.2" y="210.3">2</text>
<text x="245.4" y="210.6">1</text>
</g>
<text font-size="3" x="14" y="213.5">SOLIDWORKS Educational Product. For Instructional Use Only.</text>
<g font-size="2.3">
<text x="200.8" y="185.7">DESIGNED</text>
<text x="201" y="180.9">DRAWN</text>
</g>
</svg>
